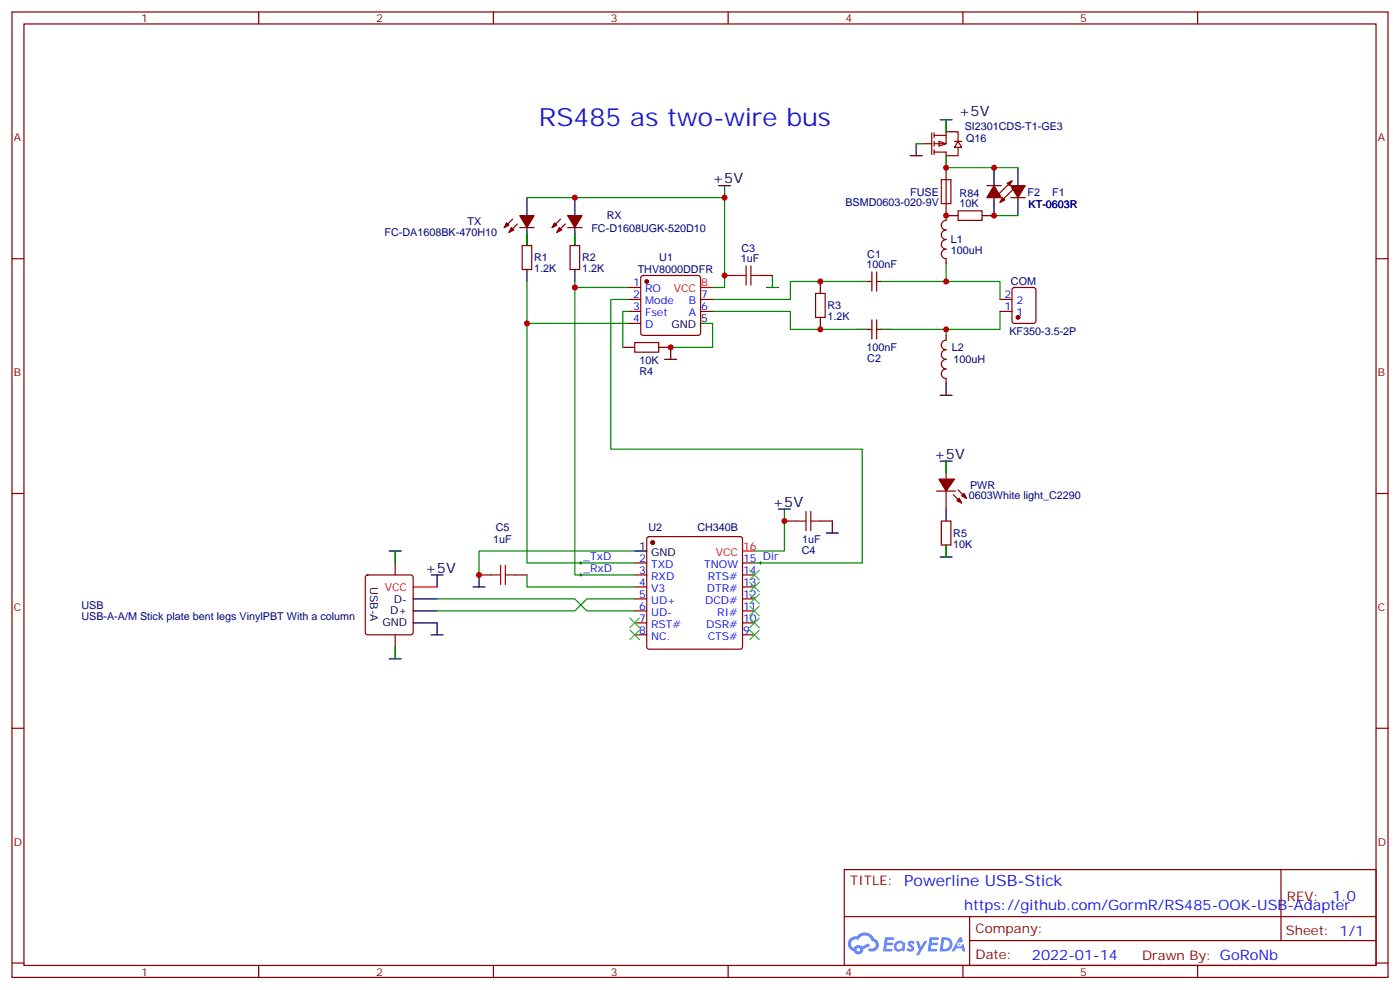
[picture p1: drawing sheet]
<svg xmlns="http://www.w3.org/2000/svg" width="412mm" height="292mm" viewBox="0 0 412 292" stroke-linecap="round" stroke-linejoin="round" font-family="sans-serif">
<g fill="none" stroke="#870000" stroke-width=".35">
<path d="M3.5 3.5h405.4v284.4h-405.4zM7.1 7.1h398.2v277.2h-398.2zM76.2 3.5v3.6M145.3 3.5v3.6M214.5 3.5v3.6M283.6 3.5v3.6M352.8 3.5v3.6M3.5 76.2h3.6M405.3 76.2h3.6M3.5 145.3h3.6M405.3 145.3h3.6M3.5 214.5h3.6"/>
<path d="M405.3 214.5h3.6M248.7 256.1h156.6v28.2h-156.6zM377.3 256.1v20.9M248.7 270h156.5M285.6 277h119.6M285.6 270v14.1M3.5 283.6h3.6M76.2 284.3v3.6M145.3 284.3v3.6M214.5 284.3v3.6M283.6 284.3v3.6M352.8 284.3v3.6"/>
<path d="M405.3 283.6h3.6"/>
</g>
<g fill="#5487ff">
<path d="M267.7 277.3a1.22 1.22 0 0 1 1.7 .3l-.4 .5a.47 .47 0 0 0-.3-.4 .47 .47 0 0 0-.5 .2l.1 .3a1.14 1.14 0 0 1 .8 1.7 1.14 1.14 0 0 1-1.9 0l-.2-.2 .5-.5 .7 .4a.29 .29 0 0 0 .3-.3 .29 .29 0 0 0-.2-.3 1.04 1.04 0 0 1-.6-1.7z"/>
<path d="M260.7 276h2.4l.3 .2-.2 .5-1.8 .1-.1 .8h1.5l.3 .4-.3 .4h-1.6l-.2 1.1h1.7l.2 .3-.2 .3-2.6 .1z"/>
<path d="M273.8 276h2.4l.3 .2-.1 .5-1.8 .1-.2 .8h1.6l.3 .4-.4 .4h-1.6l-.1 1.1h1.7l.2 .3-.2 .3-2.6 .1z"/>
<path d="M282.6 276.1h.7l.3 1.2-.6 .3a.69 .69 0 0 0-1 .3 .69 .69 0 0 0 .4 1 .69 .69 0 0 0 .9-.7l.5-.2 .6 2.2h-.8l-.2-.9h-1.8l-.5 .9h-.8z"/>
<path d="M269.8 277.1h.8l.6 1.8 1.1-1.8h.9l-2.6 4.2h-.8l.9-1.5z"/>
<path d="M277.4 276.1l-.6 4.1h1.3a2.11 2.11 0 0 0 2.5-2.1 2.11 2.11 0 0 0-2.5-2zM278.1 276.8a1.39 1.39 0 0 1 1.7 1.4 1.39 1.39 0 0 1-1.8 1.3h-.3z"/>
<path d="M263.7 277.7a1.54 1.54 0 0 0-.1 2.1 1.54 1.54 0 0 0 2.2 .2l.6 .2 .3-2.3-.2-.2-.4-.1a1.49 1.49 0 0 0-2.4 .1zM264 278.7a.94 .94 0 0 1 1.8 0 .94 .94 0 0 1-1.8 0z"/>
<path d="M250.4 276.4a2.18 2.18 0 0 0 1.1 3.7 1.44 1.44 0 0 0 1.6 1 1.44 1.44 0 0 0 1.2-1.5l2-1-.5-.8-1.9 1a1.47 1.47 0 0 0-2.4 .4 1.39 1.39 0 0 1-.7-1.9 1.39 1.39 0 0 1 2-.5 2.12 2.12 0 0 1 2.2-1.3 2.12 2.12 0 0 1 1.9 1.7 1.14 1.14 0 0 1 1.1 1.4 1.14 1.14 0 0 1-1.7 .8 .43 .43 0 0 0-.5 .3 .43 .43 0 0 0 .4 .5 1.98 1.98 0 0 0 2.5-1.2 1.98 1.98 0 0 0-1.2-2.5 3.1 3.1 0 0 0-5.3-.7l-.9 .1zM252.3 279.7a.55 .55 0 0 1 1.1 0 .55 .55 0 0 1-1.1 0z"/>
<circle cx="282.6" cy="278.1" r=".26"/>
</g>
<g fill="none" stroke="#008700" stroke-width=".35">
<path d="M155.2 58.2h58.2v26.5h-3.5M155.2 68.8v3.5M169.3 68.8v3.5M278.7 77.6v5.3M155.2 82.9v12.3M169.3 82.9v86.4h1.8M169.3 84.7h15.9M185.2 95.2h-30v70.6h15.9M209.9 95.2v7.1h-12.3M209.9 91.7h22.9v5.3h19.4M252.2 82.9h-19.4v5.3h-22.9M262.8 82.9h31.8v5.3"/>
<path d="M278.7 97v1.8M294.6 91.7v5.3h-31.8"/>
</g>
<path d="M276.9 35.3h3.6M278.7 35.3v3.5M155.2 58.2v5.3M169.3 58.2v5.3M155.2 67v5.3M169.3 67v5.3M195.8 105.8h3.5M197.6 102.3v3.5M276.9 116.4h3.6M278.7 112.9v3.5" fill="none" stroke="#000" stroke-width=".35"/>
<g fill="#870000" stroke="#870000" stroke-width=".35">
<path d="M153.1 63.5h4.2l-2.1 3.5z"/>
<path d="M150.6 67l.7 .7-1.4 .7z"/>
<path d="M149.2 65.6l.7 .7-1.4 .7z"/>
<path d="M167.2 63.5h4.2l-2.1 3.5z"/>
<path d="M164.7 67l.8 .7-1.5 .7z"/>
<path d="M163.3 65.6l.7 .7-1.4 .7z"/>
</g>
<g fill="none" stroke="#870000" stroke-width=".35">
<path d="M151 64.6l-2.5 2.4M152.4 66l-2.5 2.4M153.1 67h4.2M165.1 64.6l-2.5 2.4M166.5 66l-2.5 2.4M167.2 67h4.2M278.7 67.7a1.41 1.41 0 0 0-1.4 1.5 1.41 1.41 0 0 0 1.4 1.4M278.7 73.4a1.41 1.41 0 0 0-1.4 1.4 1.41 1.41 0 0 0 1.4 1.4M278.7 70.6a1.41 1.41 0 0 0-1.4 1.4 1.41 1.41 0 0 0 1.4 1.4M278.7 63.5v1.4a1.41 1.41 0 0 0-1.4 1.4 1.41 1.41 0 0 0 1.4 1.4M278.7 76.2v1.4M278.7 98.8v1.4a1.41 1.41 0 0 0-1.4 1.4 1.41 1.41 0 0 0 1.4 1.4"/>
<path d="M278.7 103a1.41 1.41 0 0 0-1.4 1.4 1.41 1.41 0 0 0 1.4 1.4M278.7 108.7a1.41 1.41 0 0 0-1.4 1.4 1.41 1.41 0 0 0 1.4 1.4M278.7 105.8a1.41 1.41 0 0 0-1.4 1.5 1.41 1.41 0 0 0 1.4 1.4M278.7 111.5v1.4"/>
</g>
<path d="M276.6 41.6l2.1 .7-2.1 .7z" fill="#fff" stroke="#870000" stroke-width=".35"/>
<g fill="none" stroke="#870000" stroke-width=".35">
<path d="M274.5 39.2v6.3M275.2 39.9h3.5M275.2 39.2v1.4M278.7 38.8h3.5v2.8M278.7 38.8v3.5h-3.5M278.7 35.3v3.5M271.6 42.3h2.9M275.2 41.6v1.4M275.2 44.1v1.4M278.7 45.9v17.6M281.2 41.6h2.1M282.2 41.6l1.1 1.8h-2.1z"/>
<path d="M282.2 43.4v2.5h-3.5v-1.1h-3.5M290.7 54.7h4.2M297.7 58.2h4.3M298.1 53.3l-4.9 4.9M299.5 54.7l-4.9 4.9M153.8 72.3h2.8v7.1h-2.8zM167.9 72.3h2.8v7.1h-2.8zM282.2 62.1h7.1v2.8h-7.1zM185.2 84.7h3.5M185.2 88.2h3.5M185.2 91.7h3.5M185.2 95.2h3.5"/>
<path d="M189 81.3l.4-.2h16.3l.5 .2 .2 .5v16.3l-.3 .5-.4 .2h-16.3l-.5-.3-.2-.4v-16.3zM206.4 88.2h3.5M206.4 91.7h3.5M213.4 81.1h3.6M224 81.1h3.5M240.2 86.4h2.9v7.1h-2.9zM255.8 82.9h1M255.8 97h1M256.8 80.1v5.6M256.8 94.2v5.6M258.2 80.1v5.6M258.2 94.2v5.6"/>
<path d="M258.2 82.9h1.1M258.2 97h1.1M294.6 88.2h3.5M294.6 91.7h3.5M298.3 84.9l.5-.2h5.6l.7 .4 .1 9.4-.5 .7h-5.9l-.6-.4-.1-9.4zM187 100.9h7v2.8h-7zM278.7 135.8v5.3M190.7 158.3l.5-.3h26.8l.5 .3 .2 .5v31.7l-.2 .5-.5 .2h-26.8l-.5-.2-.2-.5v-31.7zM231.1 153.5h3.5M241.7 153.5h3.5M275.9 144.6h5.6M277.3 153.5h2.8v7h-2.8z"/>
<path d="M278.7 144.6v5.3M280.8 145.7l2.5 2.5M282.2 144.3l2.5 2.5M107.8 169.5l.5-.2h12.7l.5 .2 .2 .5v16.3l-.2 .5-.5 .2h-12.7l-.5-.3-.2-.4v-16.3zM116.4 162.3v7M141.1 169.3h3.5M151.7 169.3h3.5M187 165.8h3.5M187 169.3h3.5M187 172.9h3.5M187 176.4h3.5M187 179.9h3.5"/>
<path d="M218.7 165.8h3.5M218.7 169.3h3.5M218.7 172.9h3.5M218.7 176.4h3.5M218.7 179.9h3.5M116.4 187v7M187 183.4h3.5M187 187h3.5M218.7 183.4h3.5M218.7 187h3.5"/>
</g>
<g fill="#870000" stroke="#870000" stroke-width=".35">
<path d="M281.9 147.5l.7-.7 .7 1.4z"/>
<path d="M283.3 146.1l.7-.8 .7 1.5z"/>
<path d="M276.6 141.1h4.6l-2.5 3.5z"/>
<path d="M297.7 54.7h4.3l-2.1 3.5z"/>
<path d="M295.3 58.2l.7 .7-1.4 .7z"/>
<path d="M293.9 56.8l.7 .7-1.4 .7z"/>
<path d="M292.8 54.7l2.1 3.5h-4.2z"/>
<path d="M296.7 54l1.4-.7-.7 1.4z"/>
<path d="M298.1 55.4l1.4-.7-.7 1.4z"/>
<circle cx="192.3" cy="159.8" r=".53"/>
<circle cx="190.5" cy="82.9" r=".53"/>
<circle cx="299.9" cy="93.5" r=".53"/>
</g>
<g fill="none" stroke="#000" stroke-width=".35">
<path d="M211.7 54.7h3.5M213.4 54.7v3.5M268.1 45.9h3.5M269.9 42.3v3.6M292.8 58.2v5.3h-3.5M292.8 49.4v5.3M299.9 49.4v5.3M299.9 58.2v5.3M155.2 68.8v3.5M155.2 79.4v3.5M169.3 68.8v3.5M169.3 79.4v3.5"/>
<path d="M278.7 63.5h3.5M206.4 95.2h3.5M225.8 84.7h3.5M227.5 81.1v3.6M241.7 82.9v3.5M241.7 93.5v3.5M252.2 82.9h3.6M252.2 97h3.6M259.3 82.9h3.5M259.3 97h3.5M183.4 102.3h3.6M194 102.3h3.6"/>
<path d="M276.9 135.8h3.6M278.7 135.8v3.5M229.3 149.9h3.5M231.1 149.9v3.6M243.4 157h3.5M245.2 153.5v3.5M278.7 149.9v3.6M114.7 162.3h3.5M116.4 162.3v3.5M121.7 176.4h7.1M121.7 179.9h7.1M127 169.3h3.5"/>
<path d="M128.8 169.3v3.6M139.3 172.9h3.6M141.1 169.3v3.6M187 162.3h3.5M276.9 164h3.6M278.7 160.5v3.5M114.7 194h3.5M116.4 190.5v3.5M121.7 183.4h7.1v3.6M127 187h3.5"/>
</g>
<path d="M206.4 84.7h3.5M121.7 172.9h7.1M218.7 162.3h3.5" fill="none" stroke="#f00" stroke-width=".35"/>
<path d="M170.7 165.8h.7M170.7 169.3h.7M171.1 165.5v.7M171.1 169v.7M223.7 165.8h.7M224 165.5v.7" fill="none" stroke="#000" stroke-width=".29"/>
<g fill="none" stroke="#008700" stroke-width=".35">
<path d="M278.7 35.3v3.5M269.9 42.3h1.7M278.7 45.9v3.5h21.2M292.8 63.5h7.1M185.2 91.7h-1.8v10.6M185.2 88.2h-5.3v44.1h74.1v33.5h-31.8M278.7 135.8v3.5M231.1 153.5v8.8h-8.9M116.4 162.3v3.5M128.8 176.4h40.5l3.6 3.5h14.1M155.2 169.3v3.6h31.8M171.1 169.3h15.9"/>
<path d="M171.1 165.8h15.9M187 162.3h-45.9v7M187 176.4h-14.1l-3.6 3.5h-40.5M278.7 160.5v3.5M116.4 190.5v3.5"/>
</g>
<g fill="none" stroke="#3c3" stroke-width=".35">
<path d="M220.8 178.5l2.9 2.8M220.8 175l2.9 2.8M220.8 167.9l2.9 2.8M220.8 171.4l2.9 2.9M223.7 178.5l-2.9 2.8M223.7 175l-2.9 2.8M223.7 167.9l-2.9 2.8M223.7 171.4l-2.9 2.9M185.6 185.6l2.8 2.8M185.6 182l2.8 2.9M188.4 185.6l-2.8 2.8M188.4 182l-2.8 2.9"/>
<path d="M220.8 185.6l2.9 2.8M220.8 182l2.9 2.9M223.7 185.6l-2.9 2.8M223.7 182l-2.9 2.9"/>
</g>
<g fill="none" stroke="#a10000" stroke-width=".35">
<path d="M277.3 52.9h2.8v7.1h-2.8zM219.8 78.3v5.7M221.2 78.3v5.7M217 81.1h2.8M221.2 81.1h2.8M234.6 153.5h2.8M237.4 150.6v5.7M238.8 150.6v5.7M238.8 153.5h2.9M144.6 169.3h2.9M147.5 166.5v5.7M148.9 166.5v5.7"/>
<path d="M148.9 169.3h2.8"/>
</g>
<g fill="#c00">
<circle cx="155.2" cy="95.2" r=".88"/>
<circle cx="169.3" cy="84.7" r=".88"/>
<circle cx="169.3" cy="58.2" r=".88"/>
<circle cx="197.6" cy="102.3" r=".88"/>
<circle cx="213.4" cy="81.1" r=".88"/>
<circle cx="241.7" cy="97" r=".88"/>
<circle cx="241.7" cy="82.9" r=".88"/>
<circle cx="141.1" cy="169.3" r=".88"/>
<circle cx="231.1" cy="153.5" r=".88"/>
<circle cx="213.4" cy="58.2" r=".88"/>
<circle cx="278.7" cy="63.5" r=".88"/>
<circle cx="292.8" cy="63.5" r=".88"/>
<circle cx="278.7" cy="49.4" r=".88"/>
<circle cx="292.8" cy="49.4" r=".88"/>
<circle cx="278.7" cy="82.9" r=".88"/>
<circle cx="278.7" cy="97" r=".88"/>
</g>
<text font-size="7.4" fill="#00f" x="158.7" y="37">RS485 as two-wire bus</text>
<text font-size="4.6" fill="#00f" x="266.3" y="261.1">Powerline USB-Stick</text>
<g font-size="4.2">
<text x="282.4" y="34.2">+5V</text>
<text x="209.9" y="54">+5V</text>
<text x="275.2" y="135.1">+5V</text>
<text x="227.5" y="149.2">+5V</text>
<text x="125.2" y="168.6">+5V</text>
</g>
<g font-size="4.2" fill="#00f">
<text x="284" y="268.1">https://github.com/GormR/RS485-OOK-USB-Adapter</text>
<text x="392.5" y="265.4">1.0</text>
<text x="304" y="282.7">2022-01-14</text>
</g>
<g font-size="3.9" fill="#800">
<text x="250.5" y="260.7">TITLE:</text>
<text x="379.1" y="265.4">REV:</text>
<text x="287.4" y="274.9">Company:</text>
<text x="378.7" y="275.5">Sheet: 1/1</text>
<text x="287.4" y="282.6">Date:</text>
<text x="336.4" y="282.7">Drawn By: GoRoNb</text>
</g>
<g font-size="3.2" fill="#800">
<text x="41.6" y="6.5">1</text>
<text x="110.8" y="6.5">2</text>
<text x="179.9" y="6.5">3</text>
<text x="249.1" y="6.5">4</text>
<text x="318.2" y="6.5">5</text>
<text x="4.1" y="41.6">A</text>
<text x="405.9" y="41.6">A</text>
<text x="4.1" y="110.8">B</text>
<text x="405.9" y="110.8">B</text>
<text x="4.1" y="179.9">C</text>
<text x="405.9" y="179.9">C</text>
<text x="4.1" y="249.1">D</text>
<text x="405.9" y="249.1">D</text>
<text x="41.6" y="287.3">1</text>
<text x="110.8" y="287.3">2</text>
<text x="179.9" y="287.3">3</text>
<text x="249.1" y="287.3">4</text>
<text x="318.2" y="287.3">5</text>
</g>
<g font-size="3.2" fill="#000080">
<text x="284.2" y="38.2">SI2301CDS-T1-GE3</text>
<text x="284.6" y="41.7">Q16</text>
<text x="268.1" y="57.6">FUSE</text>
<text x="282.7" y="57.9">R84</text>
<text x="302.7" y="57.6">F2</text>
<text x="309.9" y="57.6">F1</text>
<text x="178.7" y="64.6">RX</text>
<text x="249.1" y="60.7">BSMD0603-020-9V</text>
<text x="282.7" y="61">10K</text>
<text x="303" y="61.2">KT-0603R</text>
<text x="113.3" y="69.6">FC-DA1608BK-470H10</text>
<text x="137.8" y="66.4">TX</text>
<text x="174.2" y="68.2">FC-D1608UGK-520D10</text>
<text x="280.1" y="71.7">L1</text>
<text x="157.3" y="77">R1</text>
<text x="171.4" y="77">R2</text>
<text x="194.2" y="77">U1</text>
<text x="218.2" y="77.3">1uF</text>
<text x="218.4" y="74.1">C3</text>
<text x="255.5" y="75.8">C1</text>
<text x="280.1" y="74.9">100uH</text>
<text x="157.3" y="80.2">1.2K</text>
<text x="171.4" y="80.2">1.2K</text>
<text x="187.8" y="80.5">THV8000DDFR</text>
<text x="255.3" y="79">100nF</text>
<text x="297.8" y="84">COM</text>
<text x="243.8" y="94.3">1.2K</text>
<text x="243.8" y="91.1">R3</text>
<text x="297.3" y="98.8">KF350-3.5-2P</text>
<text x="188.3" y="107.2">10K</text>
<text x="255.3" y="103.4">100nF</text>
<text x="255.5" y="106.5">C2</text>
<text x="280.4" y="103.4">L2</text>
<text x="280.9" y="107">100uH</text>
<text x="188.3" y="110.4">R4</text>
<text x="285.8" y="143.9">PWR</text>
<text x="285.4" y="147.1">0603White light_C2290</text>
<text x="145.3" y="159.9">1uF</text>
<text x="146.1" y="156.4">C5</text>
<text x="191" y="156.4">U2</text>
<text x="205.4" y="156.4">CH340B</text>
<text x="236.3" y="159.8">1uF</text>
<text x="280.8" y="161.3">10K</text>
<text x="280.8" y="158.1">R5</text>
<text x="236.2" y="163">C4</text>
<text x="24" y="179.3">USB</text>
<text x="24" y="182.5">USB-A-A/M Stick plate bent legs VinylPBT With a column</text>
</g>
<g font-size="3.2" fill="#00f">
<text x="186.5" y="84.3">1</text>
<text x="186.5" y="87.8">2</text>
<text x="190" y="86.1">RO</text>
<text x="190" y="89.6">Mode</text>
<text x="202.9" y="89.6">B</text>
<text x="206.6" y="87.8">7</text>
<text x="295.9" y="87.8">2</text>
<text x="299.4" y="89.6">2</text>
<text x="186.5" y="91.4">3</text>
<text x="186.5" y="94.9">4</text>
<text x="190" y="93.1">Fset</text>
<text x="202.9" y="93.1">A</text>
<text x="206.6" y="91.4">6</text>
<text x="295.9" y="91.4">1</text>
<text x="299.4" y="93.1">1</text>
<text x="190" y="96.7">D</text>
<text x="171.8" y="164.9">_TxD</text>
<text x="188.3" y="165.5">2</text>
<text x="191.8" y="167.2">TXD</text>
<text x="207.5" y="167.2">TNOW</text>
<text x="218.9" y="165.5">15 Dir</text>
<text x="171.8" y="168.5">_RxD</text>
<text x="188.3" y="169">3</text>
<text x="188.3" y="172.5">4</text>
<text x="191.8" y="170.7">RXD</text>
<text x="208.5" y="170.7">RTS#</text>
<text x="218.9" y="172.5">13</text>
<text x="218.9" y="169">14</text>
<text x="188.3" y="176">5</text>
<text x="188.3" y="179.6">6</text>
<text x="191.8" y="174.3">V3</text>
<text x="191.8" y="177.8">UD+</text>
<text x="207.7" y="177.8">DCD#</text>
<text x="208.2" y="174.3">DTR#</text>
<text x="218.9" y="179.6">11</text>
<text x="218.9" y="176">12</text>
<text x="188.3" y="183.1">7</text>
<text x="191.8" y="181.3">UD-</text>
<text x="191.8" y="184.9">RST#</text>
<text x="208" y="184.9">DSR#</text>
<text x="211.3" y="181.3">RI#</text>
<text x="218.9" y="183.1">10</text>
<text x="188.3" y="186.6">8</text>
<text x="191.8" y="188.4">NC.</text>
<text x="208.5" y="188.4">CTS#</text>
<text x="218.9" y="186.6">9</text>
</g>
<g font-size="3.2" fill="#f00">
<text x="198.5" y="86.1">VCC</text>
<text x="206.6" y="84.3">8</text>
<text x="218.9" y="161.9">16</text>
<text x="210.8" y="163.7">VCC</text>
<text x="113.3" y="173.9">VCC</text>
</g>
<g font-size="3.2">
<text x="206.6" y="94.9">5</text>
<text x="197.8" y="96.7">GND</text>
<text x="188.3" y="161.9">1</text>
<text x="191.8" y="163.7">GND</text>
<text x="109" y="172.9" transform="rotate(90 109 172.9)">USB-A</text>
<text x="116.1" y="177.4">D-</text>
<text x="112.7" y="184.5">GND</text>
<text x="114.9" y="181">D+</text>
</g>
</svg>
